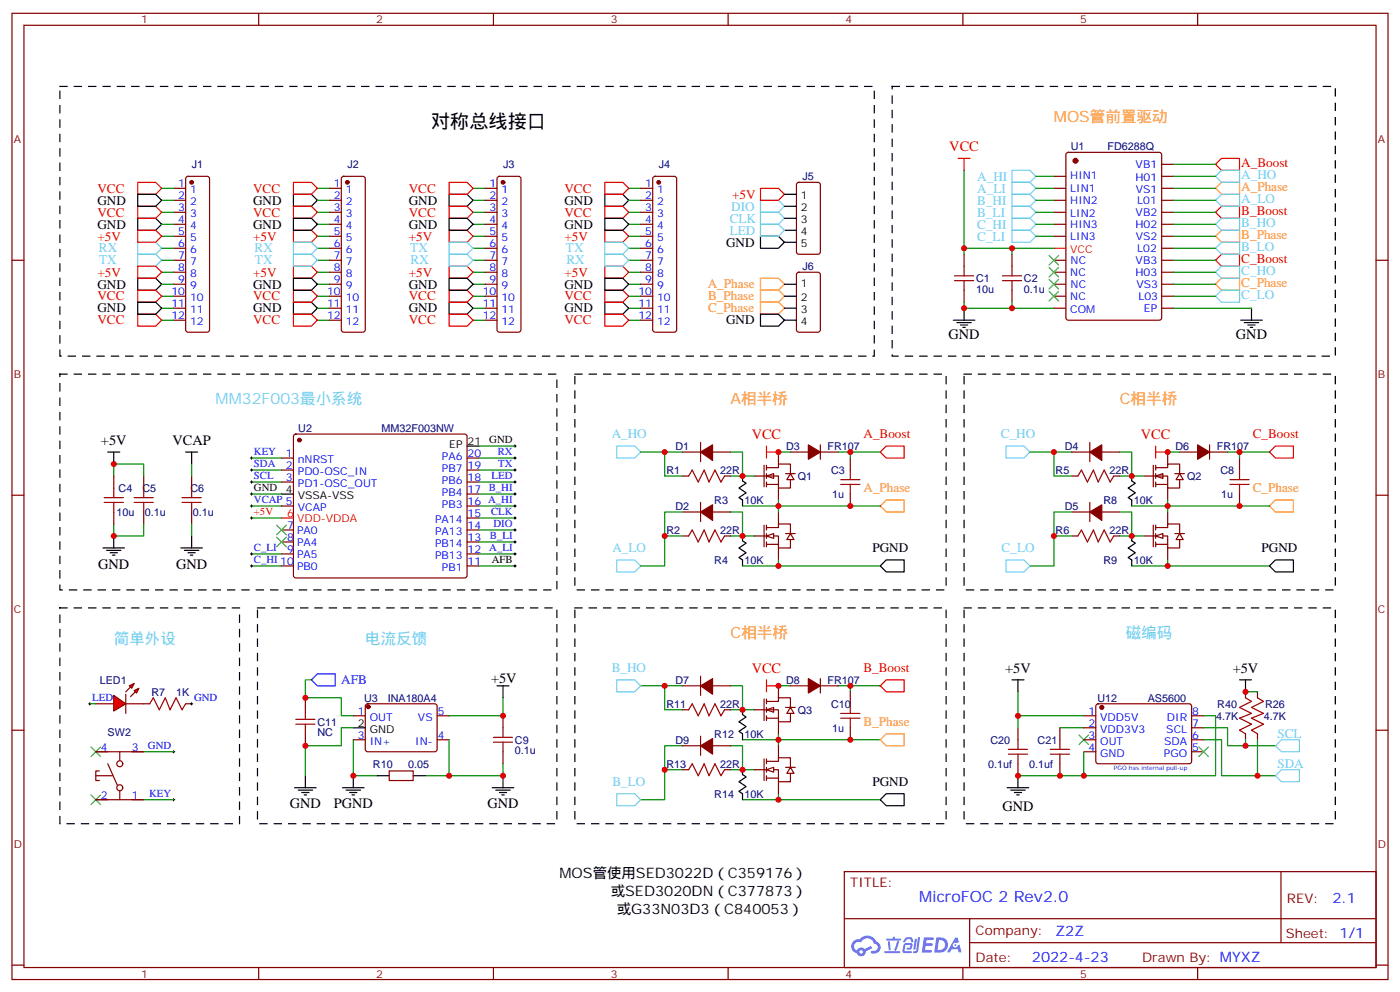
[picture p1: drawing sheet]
<svg xmlns="http://www.w3.org/2000/svg" width="412mm" height="292mm" viewBox="0 0 412 292" stroke-linecap="round" stroke-linejoin="round" font-family="sans-serif">
<g fill="none" stroke="#870000" stroke-width=".35">
<path d="M3.5 3.9h405.4v284.4h-405.4zM7.1 7.4h398.2v277.3h-398.2zM76.2 3.9v3.5M145.3 3.9v3.5M214.5 3.9v3.5M283.6 3.9v3.5M352.8 3.9v3.5M3.5 76.6h3.6M405.3 76.6h3.6M3.5 145.7h3.6M405.3 145.7h3.6M3.5 214.9h3.6"/>
<path d="M405.3 214.9h3.6M248.7 256.5h156.6v28.2h-156.6zM377.3 256.5v20.9M248.7 270.4h156.5M285.6 277.4h119.6M285.6 270.4v14.1M3.5 284h3.6M76.2 284.7v3.6M145.3 284.7v3.6M214.5 284.7v3.6M283.6 284.7v3.6M352.8 284.7v3.6"/>
<path d="M405.3 284h3.6"/>
</g>
<g fill="#5487ff">
<path d="M272.1 275.8h2.6l.3 .2-.1 .6h-2l-.1 1h1.6l.4 .4-.4 .4h-1.7l-.2 1.1 1.8 .1 .3 .3-.2 .4h-2.9z"/>
<path d="M281.4 275.9h.7l.4 1.3-.7 .3a.74 .74 0 0 0-1.1 .3 .74 .74 0 0 0 .5 1.1 .74 .74 0 0 0 .9-.7l.5-.3 .7 2.4h-.9l-.2-1h-1.9l-.5 1h-.9z"/>
<path d="M269.5 276.3h.6l-.4 2.9a.31 .31 0 0 1-.3 .3 .31 .31 0 0 1-.3-.3z"/>
<path d="M270.4 275.8h.6l-.5 4a.89 .89 0 0 1-.7 .7 .89 .89 0 0 1-.9-.3l1-.5z"/>
<path d="M266.8 276l.6-.2 1.2 .1 .5 1.3-.6 .1-.4-.9-1 .1a.95 .95 0 0 1-1 .8l-.1-.2z"/>
<path d="M266.4 277.7l1.8-.2a1.04 1.04 0 0 1 .6 1.1 1.04 1.04 0 0 1-.8 .9h-.7a.29 .29 0 0 1-.3-.4 .29 .29 0 0 1 .3-.2h.7l.2-.8h-1.4l-.4 1.8h1.9a.29 .29 0 0 1 .3 .3 .29 .29 0 0 1-.3 .3h-2l-.4-.3 .2-2.1z"/>
<path d="M260.5 279.9h4.4a.3 .3 0 0 1 .3 .3 .3 .3 0 0 1-.3 .3h-4.3z"/>
<path d="M264.3 277h.6l-.5 1.6a1.02 1.02 0 0 1-.7 1.2l-.2-.3z"/>
<path d="M261.5 277h.6l.3 2.4-.3 .3-.3-.2z"/>
<path d="M261.1 276.2h1.9l.2-.5h.5l-.1 .5h1.5a.29 .29 0 0 1 .3 .3 .29 .29 0 0 1-.3 .3h-3.9z"/>
<path d="M275.8 275.9l-.6 4.4h1.4a2.27 2.27 0 0 0 2.7-2.3 2.27 2.27 0 0 0-2.7-2.1zM276.6 276.6a1.5 1.5 0 0 1 1.8 1.6 1.5 1.5 0 0 1-1.9 1.3h-.3z"/>
<path d="M251.4 277a2.09 2.09 0 0 0 1 3.5 1.37 1.37 0 0 0 1.5 .9 1.37 1.37 0 0 0 1.1-1.4l2-1-.5-.7-1.8 1a1.4 1.4 0 0 0-2.3 .4 1.32 1.32 0 0 1-.6-1.9 1.32 1.32 0 0 1 1.9-.4 2.02 2.02 0 0 1 2-1.3 2.02 2.02 0 0 1 1.8 1.7 1.09 1.09 0 0 1 1.1 1.3 1.09 1.09 0 0 1-1.6 .7 .41 .41 0 0 0-.5 .3 .41 .41 0 0 0 .4 .5 1.89 1.89 0 0 0 2.4-1.2 1.89 1.89 0 0 0-1.2-2.4 2.98 2.98 0 0 0-5-.6l-1 .1zM253.2 280.1a.52 .52 0 0 1 1 0 .52 .52 0 0 1-1 0z"/>
<circle cx="281.4" cy="278.1" r=".28"/>
</g>
<g fill="none" stroke="#870000" stroke-width=".35">
<path d="M82.9 134.8h3.5M82.9 138.3h3.5M86.7 127.9l.4-.2h49.8l.5 .2 .2 .5v41l-.3 .5-.4 .2h-49.8l-.5-.3-.2-.4v-41zM137.6 134.8h3.5M137.6 138.3h3.5M33.5 140.1v3.5M33.5 150.7v3.5M42.3 140.1v3.5M42.3 150.7v3.5M82.9 141.9h3.5M82.9 148.9h3.5M82.9 156h3.5"/>
<path d="M82.9 159.5h3.5M137.6 141.9h3.5M137.6 148.9h3.5M137.6 156h3.5M137.6 159.5h3.5M137.6 152.4h3.5M137.6 145.4h3.5M82.9 163h3.5M82.9 166.5h3.5M137.6 163h3.5M137.6 166.5h3.5M42.3 207.1h1.8"/>
<path d="M54.7 207.1h1.7M104.1 210.6h3.5M104.1 217.7h3.5M107.8 207.3l.5-.2 20 .1 .5 .6-.1 13-.6 .4h-20.1l-.4-.7v-12.7zM128.8 210.6h3.5M128.8 217.7h3.5M148.2 210.6v3.6M28.2 221.2h14.1M28.2 235.3h14.1M28.2 228.3h5M29.3 226.9h-1.1v2.8h1.1M31.7 224.8l2.9 6.3"/>
<path d="M35.3 221.2v2.5M35.3 232.9v2.4M114.7 226.9h7v2.8h-7zM148.2 221.2v3.6"/>
<circle cx="35.3" cy="224.8" r=".88"/>
<circle cx="35.3" cy="231.8" r=".88"/>
</g>
<g fill="#870000" stroke="#870000" stroke-width=".35">
<circle cx="108.5" cy="208" r=".53"/>
<circle cx="88.2" cy="129.5" r=".53"/>
</g>
<g fill="none" stroke="#000" stroke-width=".35">
<path d="M31.7 133h3.6M33.5 133v3.6M54.7 133h3.5M56.4 133v3.6M137.6 131.3h3.5M33.5 157.7v3.6M56.4 157.7v3.6M82.9 145.4h3.5M30.3 161.3h6.4M31.4 162h4.2M32.5 162.7h2.1M33.2 163.4h.7"/>
<path d="M53.3 161.3h6.3M54.3 162h4.3M55.4 162.7h2.1M56.1 163.4h.7M104.1 214.2h3.5M146.4 201.8h3.5M148.2 201.8v3.6M86.8 231.8h6.3M87.8 232.5h4.3M88.9 233.2h2.1M89.6 233.9h.7M90 228.3v3.5"/>
<path d="M100.9 231.8h6.3M102 232.5h4.2M103 233.2h2.1M103.7 233.9h.7M104.1 228.3v3.5M111.1 228.3h3.6M121.7 228.3h3.5M145 231.8h6.3M146 232.5h4.3M147.1 233.2h2.1M147.8 233.9h.7M148.2 228.3v3.5"/>
</g>
<g fill="none" stroke="#008700" stroke-width=".35">
<path d="M74.1 138.3h8.8M141.1 138.3h10.6M141.1 131.3h10.6M141.1 134.8h10.6M33.5 140.1v-3.5h8.8v3.5M33.5 154.2v3.5h8.8v-3.5M74.1 152.4h8.8M74.1 141.9h8.8M74.1 148.9h8.8M74.1 145.4h8.8M141.1 152.4h10.6M141.1 141.9h10.6"/>
<path d="M141.1 148.9h10.6M141.1 145.4h10.6M141.1 156h10.6M141.1 159.5h10.6M74.1 163h8.8M74.1 166.5h8.8M141.1 163h10.6M141.1 166.5h10.6M104.1 217.7v10.6h7M132.3 217.7v10.6h-7.1M148.2 205.4v5.2h-15.9M148.2 224.8v3.5h-15.9"/>
</g>
<path d="M93.5 198.3h5.3v3.5h-5.3l-1.8-1.7z" fill="none" stroke="#00f" stroke-width=".35"/>
<path d="M17.6 110.1h146.4v63.5h-146.4zM17.6 178.9h53v63.5h-53zM75.8 178.9h88.2v63.5h-88.2z" fill="none" stroke="#000" stroke-width=".35" stroke-dasharray="2.1 2.1"/>
<g fill="none" stroke="#a10000" stroke-width=".35">
<path d="M30.7 147.8h5.6M30.7 146.4h5.6M33.5 143.6v2.8M33.5 147.8v2.9M39.5 147.8h5.7M39.5 146.4h5.7M42.3 143.6v2.8M42.3 147.8v2.9M44.1 207.1l1.1-1.7 1.7 3.5 1.8-3.5 1.4 3.5 1.8-3.5 1.7 3.5 1.1-1.8M145.3 218.4h5.7M145.3 217h5.7M148.2 214.2v2.8"/>
<path d="M148.2 218.4v2.8"/>
</g>
<path d="M82.9 152.4h3.5" fill="none" stroke="#f00" stroke-width=".35"/>
<path d="M151.3 131.3h.7M151.7 130.9v.7M73.7 145.4h.7M73.7 148.9h.7M73.7 152.4h.7M74.1 145v.7M74.1 148.6v.7M74.1 152.1v.7M50.8 221.2h.7M51.2 220.9v.7" fill="none" stroke="#000" stroke-width=".29"/>
<path d="M26.8 219.8l2.8 2.8M29.6 219.8l-2.8 2.8M26.8 233.9l2.8 2.8M29.6 233.9l-2.8 2.8" fill="none" stroke="#3c3" stroke-width=".35"/>
<g fill="#f00" stroke="#870000" stroke-width=".35">
<path d="M33.5 204.6l3.5 2.5-3.5 2.1z"/>
<path d="M37 204.3v5.6z"/>
</g>
<g fill="#870000" stroke="#870000" stroke-width=".35">
<path d="M37 203.6l1.5-1.4z"/>
<path d="M38.5 205l1.4-1.4z"/>
</g>
<g fill="#f00" stroke="#870000" stroke-width=".35">
<path d="M38.1 201.8l1.4-.7-.7 1.4z"/>
<path d="M39.5 203.2l1.4-.7-.7 1.4z"/>
</g>
<g fill="none" stroke="#870000" stroke-width=".35">
<path d="M310.4 55.4h3.6M310.4 58.9h3.6M310.4 51.9h3.6M314.2 45l.5-.2h26.8l.6 .5 .1 48.2-.5 .7h-27l-.7-.4v-48.3zM342.2 55.4h3.5M342.2 58.9h3.5M342.2 51.9h3.5M342.2 48.4h3.5M284 74.8v3.6M298.1 74.8v3.6M310.4 62.5h3.6M310.4 69.5h3.6"/>
<path d="M310.4 76.6h3.6M310.4 66h3.6M342.2 62.5h3.5M342.2 69.5h3.5M342.2 76.6h3.5M342.2 73.1h3.5M342.2 66h3.5M284 85.4v3.5M298.1 85.4v3.5M310.4 80.1h3.6M310.4 90.7h3.6M310.4 83.6h3.6"/>
<path d="M310.4 87.2h3.6M342.2 80.1h3.5M342.2 90.7h3.5M342.2 83.6h3.5M342.2 87.2h3.5M56.4 140.1v3.5M56.4 150.7v3.5M206.4 199v5.6M241.7 199.7v4.2M28.2 207.1h5.3M37 207.1h5.3M201.1 201.8h5.3"/>
<path d="M201.1 219.5h5.3M201.1 208.9h1.7M206.4 216.6v5.7M209.9 201.8h5.3M209.9 219.5h5.3M213.4 208.9h1.8M232.8 201.8h5.3M241.7 201.8h5.2M250.5 203.6v3.5M250.5 214.2v3.5M201.1 226.5h1.7M213.4 226.5h1.8"/>
</g>
<g fill="none" stroke="#000" stroke-width=".29">
<path d="M73.7 138.3h.7M74.1 138v.7M151.3 134.8h.7M151.3 138.3h.7M151.7 134.4v.7M151.7 138v.7M73.7 141.9h.7M74.1 141.5v.7M151.3 141.9h.7M151.3 148.9h.7M151.3 145.4h.7M151.3 159.5h.7"/>
<path d="M151.3 152.4h.7M151.3 156h.7M151.7 141.5v.7M151.7 145v.7M151.7 148.6v.7M151.7 152.1v.7M151.7 155.6v.7M151.7 159.1v.7M73.7 166.5h.7M73.7 163h.7M74.1 162.7v.7M74.1 166.2v.7"/>
<path d="M151.3 166.5h.7M151.3 163h.7M151.7 162.7v.7M151.7 166.2v.7M26.1 207.1h.7M26.5 206.8v.7M50.8 235.3h.7M51.2 235v.7"/>
</g>
<g fill="none" stroke="#a10000" stroke-width=".35">
<path d="M284 78.4v2.8M298.1 78.4v2.8M281.2 82.6h5.6M281.2 81.2h5.6M284 82.6v2.8M295.3 82.6h5.6M295.3 81.2h5.6M298.1 82.6v2.8M53.6 147.8h5.7M53.6 146.4h5.7M56.4 143.6v2.8M56.4 147.8v2.9"/>
<path d="M202.8 208.9l1.1-1.8 1.8 3.5 1.7-3.5 1.4 3.5 1.8-3.5 1.8 3.5 1-1.7M247.6 209.9h5.7M247.6 211.3h5.7M250.5 207.1v2.8M250.5 211.3v2.9M202.8 226.5l1.1-1.7 1.8 3.5 1.7-3.5 1.4 3.5 1.8-3.5 1.8 3.5 1-1.8"/>
</g>
<g fill="none" stroke="#008700" stroke-width=".35">
<path d="M284 50.1v23h26.4M305.2 58.9h5.2M305.2 55.4h5.2M305.2 51.9h5.2M345.7 58.9h12.4M345.7 55.4h12.4M345.7 51.9h12.4M345.7 48.4h12.4M284 73.1v1.7M298.1 73.1v1.7M305.2 69.5h5.2M305.2 66h5.2"/>
<path d="M305.2 62.5h5.2M345.7 69.5h12.4M345.7 66h12.4M345.7 62.5h12.4M345.7 73.1h12.4M345.7 76.6h12.4M284 88.9v1.8h26.4M298.1 88.9v1.8M345.7 90.7h23M345.7 87.2h12.4M345.7 80.1h12.4M345.7 83.6h12.4"/>
<path d="M56.4 136.6v3.5M56.4 154.2v3.5M188.7 201.8h7.1v7.1h5.3M201.1 219.5h-5.3v7h5.3M215.2 201.8h3.5v7.1M215.2 219.5h3.5v7M215.2 208.9h7M218.7 217.7h40.6M229.3 201.8h3.5M229.3 215.9v3.6M246.9 201.8h3.6v1.8M250.5 201.8h8.8"/>
<path d="M195.8 226.5v8.8h-7.1M215.2 226.5h7M229.3 233.6v1.7h-10.6M229.3 235.3h30"/>
</g>
<g fill="#870000" stroke="#870000" stroke-width=".35">
<path d="M238.1 199.7l3.6 2.1-3.6 2.1z"/>
<path d="M206.4 219.5l3.5-2.2v4.6z"/>
<path d="M206.4 201.8l3.5-2.1v4.6z"/>
<circle cx="316.8" cy="47.3" r=".71"/>
</g>
<path d="M282.2 46.6h3.6M284 46.6v3.5M358.1 48.4l1.7-1.8h5.3v3.5h-5.3zM310.4 73.1h3.6M358.1 62.5l1.7-1.8h5.3v3.5h-5.3zM358.1 76.6l1.7-1.8h5.3v3.6h-5.3zM225.8 201.8h3.5M225.8 200.1v3.5M259.3 201.8l1.8-1.7h5.2v3.5h-5.2z" fill="none" stroke="#f00" stroke-width=".35"/>
<g fill="none" stroke="#6cf" stroke-width=".35">
<path d="M298.1 50.1h5.3l1.8 1.8-1.8 1.8h-5.3zM298.1 53.7h5.3l1.8 1.7-1.8 1.8h-5.3zM298.1 57.2h5.3l1.8 1.7-1.8 1.8h-5.3zM358.1 51.9l1.7-1.8h5.3v3.6h-5.3zM358.1 58.9l1.7-1.7h5.3v3.5h-5.3zM298.1 60.7h5.3l1.8 1.8-1.8 1.7h-5.3zM298.1 64.2h5.3l1.8 1.8-1.8 1.8h-5.3zM298.1 67.8h5.3l1.8 1.7-1.8 1.8h-5.3zM358.1 66l1.7-1.8h5.3v3.6h-5.3zM358.1 73.1l1.7-1.8h5.3v3.5h-5.3zM358.1 80.1l1.7-1.7h5.3v3.5h-5.3zM358.1 87.2l1.7-1.8h5.3v3.5h-5.3z"/>
<path d="M181.7 200.1h5.3l1.7 1.7-1.7 1.8h-5.3zM181.7 233.6h5.3l1.7 1.7-1.7 1.8h-5.3z"/>
</g>
<path d="M309 75.2l2.9 2.8M309 78.7l2.9 2.8M311.9 75.2l-2.9 2.8M311.9 78.7l-2.9 2.8M309 82.2l2.9 2.9M309 85.8l2.9 2.8M311.9 82.2l-2.9 2.9M311.9 85.8l-2.9 2.8" fill="none" stroke="#3c3" stroke-width=".35"/>
<path d="M280.8 94.2h6.4M281.9 94.9h4.2M282.9 95.6h2.1M283.6 96.3h.7M284 90.7v3.5M365.5 94.2h6.3M366.5 94.9h4.3M367.6 95.6h2.1M368.3 96.3h.7M368.7 90.7v3.5M218.7 208.9v1.4l1.1 .7-2.1 1.4 2.1 1.4-2.1 1.4 1 .7v1.8M218.7 226.5v1.4l1.1 .7-2.1 1.4 2.1 1.5-2.1 1.4 1 .7v1.7" fill="none" stroke="#000" stroke-width=".35"/>
<path d="M358.1 55.4l1.7-1.7h5.3v3.5h-5.3zM358.1 69.5l1.7-1.7h5.3v3.5h-5.3zM358.1 83.6l1.7-1.7h5.3v3.5h-5.3zM259.3 217.7l1.8-1.8h5.2v3.6h-5.2z" fill="none" stroke="#f90" stroke-width=".35"/>
<path d="M169.3 178.9h109.4v63.5h-109.4z" fill="none" stroke="#000" stroke-width=".35" stroke-dasharray="2.1 2.1"/>
<g fill="#fff" stroke="#870000" stroke-width=".35">
<path d="M225.8 208.9l2.1-.7v1.4z"/>
<path d="M232.8 208.2l1.1 1.7h-2.1z"/>
</g>
<g fill="none" stroke="#870000" stroke-width=".35">
<path d="M222.2 208.9h7.1v3.5h3.5v-2.5M225.1 205.7v6.4M225.8 206.4h3.5v-1h3.5v2.8M225.8 211.3h3.5M225.8 205.7v1.4M225.8 208.2v1.4M225.8 210.6v1.5M229.3 201.8v3.6M229.3 212.4v3.5M229.3 219.5v3.5M231.4 208.2h2.8M222.2 226.5h7.1v3.5h3.5v-2.4"/>
<path d="M225.1 223.3v6.4M225.8 224h3.5v-1h3.5v2.8M225.8 223.3v1.5M225.8 225.8v1.4M225.8 228.3v1.4M225.8 229h3.5M229.3 230v3.6M231.4 225.8h2.8"/>
</g>
<g fill="#fff" stroke="#870000" stroke-width=".35">
<path d="M232.8 225.8l1.1 1.8h-2.1z"/>
<path d="M225.8 226.5l2.1-.7v1.4z"/>
</g>
<path d="M17.6 25.4h239.9v79.4h-239.9zM262.8 25.4h130.5v79.4h-130.5z" fill="none" stroke="#000" stroke-width=".35" stroke-dasharray="2.1 2.1"/>
<g fill="none" stroke="#870000" stroke-width=".35">
<path d="M51.2 55.4h3.5M51.2 58.9h3.5M54.9 52.1l.5-.2h5.6l.5 .2 .2 .5v44.4l-.2 .5-.5 .3h-5.6l-.5-.3-.2-.5v-44.4zM51.2 62.5h3.5M51.2 73.1h3.5M51.2 69.5h3.5M51.2 66h3.5M51.2 76.6h3.5M51.2 83.6h3.5M51.2 80.1h3.5M51.2 94.2h3.5M51.2 90.7h3.5"/>
<path d="M51.2 87.2h3.5"/>
</g>
<circle cx="56.4" cy="53.7" r=".53" fill="#870000" stroke="#870000" stroke-width=".35"/>
<path d="M40.6 53.7h5.3l1.7 1.7-1.7 1.8h-5.3zM40.6 92.5h5.3l1.7 1.7-1.7 1.8h-5.3z" fill="none" stroke="#f00" stroke-width=".35"/>
<path d="M40.6 71.3h5.3l1.7 1.8-1.7 1.7h-5.3zM40.6 74.8h5.3l1.7 1.8-1.7 1.8h-5.3z" fill="none" stroke="#6cf" stroke-width=".35"/>
<path d="M40.6 64.2h5.3l1.7 1.8-1.7 1.8h-5.3zM40.6 81.9h5.3l1.7 1.7-1.7 1.8h-5.3zM259.3 166.5l1.8-1.7h5.2v3.5h-5.2zM259.3 235.3l1.8-1.7h5.2v3.5h-5.2z" fill="none" stroke="#000" stroke-width=".35"/>
<g fill="none" stroke="#008700" stroke-width=".35">
<path d="M47.6 55.4h3.6M47.6 58.9h3.6M47.6 62.5h3.6M47.6 73.1h3.6M47.6 69.5h3.6M47.6 66h3.6M47.6 76.6h3.6M47.6 83.6h3.6M47.6 80.1h3.6M47.6 94.2h3.6M47.6 90.7h3.6M47.6 87.2h3.6"/>
<path d="M195.8 133h5.3M195.8 201.8h5.3"/>
</g>
<path d="M224 81.9h5.3l1.8 1.7-1.8 1.8h-5.3zM224 85.4h5.3l1.8 1.8-1.8 1.7h-5.3zM224 88.9h5.3l1.8 1.8-1.8 1.8h-5.3z" fill="none" stroke="#f90" stroke-width=".35"/>
<g fill="#fff" stroke="#870000" stroke-width=".35">
<path d="M225.8 140.1l2.1-.7v1.4z"/>
<path d="M232.8 139.4l1.1 1.7h-2.1z"/>
</g>
<g fill="none" stroke="#870000" stroke-width=".35">
<path d="M225.1 136.9v6.4M225.8 137.6h3.5v-1h3.5v2.8M225.8 136.9v1.4M225.8 139.4v1.4M229.3 133v3.6M231.4 139.4h2.8M222.2 140.1h7.1v3.5h3.5v-2.5M222.2 157.7h7.1v3.6h3.5v-2.5M225.1 154.6v6.3M225.8 155.3h3.5v-1.1h3.5v2.8M225.8 142.6h3.5M225.8 141.9v1.4"/>
<path d="M225.8 154.6v1.4M225.8 157v1.4M225.8 159.5v1.4M229.3 143.6v3.5M229.3 150.7v3.5M231.4 157h2.8M225.8 160.2h3.5M229.3 161.3v3.5"/>
</g>
<g fill="#fff" stroke="#870000" stroke-width=".35">
<path d="M232.8 157l1.1 1.8h-2.1z"/>
<path d="M225.8 157.7l2.1-.7v1.4z"/>
</g>
<path d="M250.5 138.3v2.8M202.8 140.1l1.1-1.8 1.8 3.6 1.7-3.6 1.4 3.6 1.8-3.6 1.8 3.6 1-1.8M202.8 157.7l1.1-1.7 1.8 3.5 1.7-3.5 1.4 3.5 1.8-3.5 1.8 3.5 1-1.8M247.6 141.1h5.7M247.6 142.6h5.7M250.5 142.6v2.8" fill="none" stroke="#a10000" stroke-width=".35"/>
<g fill="none" stroke="#870000" stroke-width=".35">
<path d="M201.1 133h5.3M206.4 130.2v5.7M209.9 133h5.3M232.8 133h5.3M241.7 133h5.2M241.7 130.9v4.2M250.5 134.8v3.5M201.1 140.1h1.7M201.1 157.7h1.7M201.1 150.7h5.3M206.4 147.8v5.7M209.9 150.7h5.3"/>
<path d="M213.4 140.1h1.8M213.4 157.7h1.8M250.5 145.4v3.5"/>
</g>
<g fill="none" stroke="#008700" stroke-width=".35">
<path d="M188.7 133h7.1v7.1h5.3M215.2 133h3.5v7.1M229.3 133h3.5M246.9 133h3.6v1.8M250.5 133h8.8M310.4 133h5.3M195.8 157.7v8.8h-7.1M201.1 150.7h-5.3v7h5.3M215.2 150.7h3.5v7M215.2 140.1h7M215.2 157.7h7M218.7 148.9h40.6"/>
<path d="M229.3 147.1v3.6M229.3 164.8v1.7h-10.6M229.3 166.5h30"/>
</g>
<path d="M218.7 140.1v1.4l1.1 .7-2.1 1.4 2.1 1.4-2.1 1.4 1 .7v1.8M218.7 157.7v1.4l1.1 .7-2.1 1.5 2.1 1.4-2.1 1.4 1 .7v1.7M373.9 166.5l1.8-1.7h5.3v3.5h-5.3z" fill="none" stroke="#000" stroke-width=".35"/>
<g fill="#870000" stroke="#870000" stroke-width=".35">
<path d="M206.4 133l3.5-2.1v4.6z"/>
<path d="M206.4 150.7l3.5-2.1v4.5z"/>
<path d="M238.1 130.9l3.6 2.1-3.6 2.1z"/>
</g>
<path d="M225.8 133h3.5M225.8 131.3v3.5M259.3 133l1.8-1.7h5.2v3.5h-5.2z" fill="none" stroke="#f00" stroke-width=".35"/>
<path d="M259.3 148.9l1.8-1.8h5.2v3.6h-5.2z" fill="none" stroke="#f90" stroke-width=".35"/>
<path d="M181.7 131.3h5.3l1.7 1.7-1.7 1.8h-5.3zM181.7 164.8h5.3l1.7 1.7-1.7 1.8h-5.3z" fill="none" stroke="#6cf" stroke-width=".35"/>
<path d="M169.3 110.1h109.4v63.5h-109.4z" fill="none" stroke="#000" stroke-width=".35" stroke-dasharray="2.1 2.1"/>
<g fill="#fff" stroke="#870000" stroke-width=".35">
<path d="M340.4 140.1l2.1-.7v1.4z"/>
<path d="M347.5 139.4l1 1.7h-2.1z"/>
</g>
<g fill="none" stroke="#870000" stroke-width=".35">
<path d="M339.7 136.9v6.4M340.4 137.6h3.6v-1h3.5v2.8M340.4 136.9v1.4M340.4 139.4v1.4M344 133v3.6M346.1 139.4h2.8M336.9 140.1h7.1v3.5h3.5v-2.5M336.9 157.7h7.1v3.6h3.5v-2.5M339.7 154.6v6.3M340.4 155.3h3.6v-1.1h3.5v2.8M340.4 142.6h3.6M340.4 141.9v1.4"/>
<path d="M340.4 154.6v1.4M340.4 157v1.4M340.4 159.5v1.4M344 143.6v3.5M344 150.7v3.5M346.1 157h2.8M340.4 160.2h3.6M344 161.3v3.5"/>
</g>
<g fill="#fff" stroke="#870000" stroke-width=".35">
<path d="M347.5 157l1 1.8h-2.1z"/>
<path d="M340.4 157.7l2.1-.7v1.4z"/>
</g>
<g fill="none" stroke="#a10000" stroke-width=".35">
<path d="M365.1 138.3v2.8M317.5 140.1l1.1-1.8 1.7 3.6 1.8-3.6 1.4 3.6 1.8-3.6 1.7 3.6 1.1-1.8M317.5 157.7l1.1-1.7 1.7 3.5 1.8-3.5 1.4 3.5 1.8-3.5 1.7 3.5 1.1-1.8M362.3 141.1h5.6M362.3 142.6h5.6M365.1 142.6v2.8M87.1 213.1h5.7M87.1 211.7h5.7M90 208.9v2.8M90 213.1v2.8M299.9 217.7v2.8M312.2 217.7v2.8"/>
<path d="M366.9 205.4l1.8 1-3.6 1.8 3.6 1.7-3.6 1.4 3.6 1.8-3.6 1.8 1.8 1M370.4 205.4l1.8 1-3.5 1.8 3.5 1.7-3.5 1.4 3.5 1.8-3.5 1.8 1.7 1M297 221.9h5.7M297 220.5h5.7M299.9 221.9v2.9M309.4 221.9h5.6M309.4 220.5h5.6M312.2 221.9v2.9"/>
</g>
<g fill="none" stroke="#870000" stroke-width=".35">
<path d="M97 55.4h3.5M97 58.9h3.5M100.8 52.1l.4-.2h5.7l.5 .2 .2 .5v44.4l-.2 .5-.5 .3h-5.7l-.5-.3-.2-.5v-44.4zM142.9 55.4h3.5M142.9 58.9h3.5M146.6 52.1l.5-.2h5.7l.5 .2 .2 .5v44.4l-.3 .5-.4 .3h-5.7l-.5-.3-.2-.5v-44.4zM188.7 55.4h3.6M188.7 58.9h3.6M192.5 52.1l.5-.2h5.6l.5 .2 .2 .5v44.4l-.2 .5-.5 .3h-5.6l-.5-.3-.2-.5v-44.4zM234.8 53.9l.5-.2h5.6l.7 .4 .1 20-.5 .7h-5.9l-.6-.4-.1-20zM97 62.5h3.5M97 73.1h3.5"/>
<path d="M97 69.5h3.5M97 66h3.5M97 76.6h3.5M142.9 62.5h3.5M142.9 73.1h3.5M142.9 69.5h3.5M142.9 66h3.5M142.9 76.6h3.5M188.7 62.5h3.6M188.7 73.1h3.6M188.7 69.5h3.6M188.7 66h3.6"/>
<path d="M188.7 76.6h3.6M97 83.6h3.5M97 80.1h3.5M97 94.2h3.5M97 90.7h3.5M97 87.2h3.5M142.9 83.6h3.5M142.9 80.1h3.5M142.9 94.2h3.5M142.9 90.7h3.5M142.9 87.2h3.5M188.7 83.6h3.6"/>
<path d="M188.7 80.1h3.6M188.7 94.2h3.6M188.7 90.7h3.6M188.7 87.2h3.6M234.8 80.3l.5-.2h5.6l.7 .4 .1 16.5-.5 .7-5.9 .1-.6-.5-.1-16.5zM315.7 133h5.3M321 130.2v5.7M324.6 133h5.2M347.5 133h5.3M356.3 133h5.3M356.3 130.9v4.2M365.1 134.8v3.5"/>
<path d="M315.7 140.1h1.8M315.7 157.7h1.8M315.7 150.7h5.3M321 147.8v5.7M324.6 150.7h5.2M328.1 140.1h1.7M328.1 157.7h1.7M365.1 145.4v3.5M90 205.4v3.5M90 215.9v3.6M299.9 214.2v3.5M312.2 214.2v3.5"/>
<path d="M319.3 210.6h3.5M319.3 214.2h3.5M319.3 217.7h3.5M323 207.3l.5-.2 27.1 .1 .4 .6-.1 16.5-.6 .5-27.1-.1-.4-.7v-16.2zM351 210.6h3.5M351 214.2h3.5M351 217.7h3.5M366.9 203.6v1.8M366.9 215.9v1.8M370.4 203.6v1.8M370.4 215.9v1.8M299.9 224.8v3.5"/>
<path d="M312.2 224.8v3.5M319.3 221.2h3.5M351 221.2h3.5"/>
</g>
<g fill="none" stroke="#008700" stroke-width=".35">
<path d="M93.5 58.9h3.5M93.5 55.4h3.5M139.3 58.9h3.6M139.3 55.4h3.6M185.2 58.9h3.5M185.2 55.4h3.5M93.5 76.6h3.5M93.5 66h3.5M93.5 69.5h3.5M93.5 73.1h3.5M93.5 62.5h3.5M139.3 76.6h3.6"/>
<path d="M139.3 66h3.6M139.3 69.5h3.6M139.3 73.1h3.6M139.3 62.5h3.6M185.2 76.6h3.5M185.2 66h3.5M185.2 69.5h3.5M185.2 73.1h3.5M185.2 62.5h3.5M93.5 87.2h3.5M93.5 90.7h3.5M93.5 94.2h3.5"/>
<path d="M93.5 80.1h3.5M93.5 83.6h3.5M139.3 87.2h3.6M139.3 90.7h3.6M139.3 94.2h3.6M139.3 80.1h3.6M139.3 83.6h3.6M185.2 87.2h3.5M185.2 90.7h3.5M185.2 94.2h3.5M185.2 80.1h3.5M185.2 83.6h3.5"/>
<path d="M74.1 134.8h8.8M303.4 133h7v7.1h5.3M329.8 133h3.6v7.1M344 133h3.5M361.6 133h3.5v1.8M365.1 133h8.8M310.4 157.7v8.8h-7M315.7 150.7h-5.3v7h5.3M329.8 150.7h3.6v7M329.8 140.1h7.1M329.8 157.7h7.1M333.4 148.9h40.5"/>
<path d="M344 147.1v3.6M344 164.8v1.7h-10.6M344 166.5h29.9M26.5 207.1h1.7M91.7 200.1h-1.7v5.3h10.5v5.2h3.6M104.1 214.2h-3.6v5.3h-10.5v8.8M299.9 203.6v10.6M299.9 210.6h19.4M312.2 214.2h7.1M354.5 210.6h3.6v17.7h-58.2M354.5 217.7h5.3v10.6h15.9M354.5 214.2h7.1v5.3h14.1"/>
<path d="M366.9 203.6h3.5M366.9 217.7v1.8M370.4 217.7v10.6M42.3 235.3h8.9M42.3 221.2h8.9M319.3 221.2v7.1"/>
</g>
<g fill="none" stroke="#000" stroke-width=".35">
<path d="M40.6 57.2h5.3l1.7 1.7-1.7 1.8h-5.3zM86.4 57.2h5.3l1.8 1.7-1.8 1.8h-5.3zM132.3 57.2h5.3l1.7 1.7-1.7 1.8h-5.3zM178.2 57.2h5.2l1.8 1.7-1.8 1.8h-5.2zM231.1 57.2h3.5M86.4 64.2h5.3l1.8 1.8-1.8 1.8h-5.3zM132.3 64.2h5.3l1.7 1.8-1.7 1.8h-5.3zM178.2 64.2h5.2l1.8 1.8-1.8 1.8h-5.2zM224 69.5h5.3l1.8 1.8-1.8 1.8h-5.3zM231.1 60.7h3.5M231.1 64.2h3.5M231.1 67.8h3.5"/>
<path d="M231.1 71.3h3.5M40.6 88.9h5.3l1.7 1.8-1.7 1.8h-5.3zM86.4 88.9h5.3l1.8 1.8-1.8 1.8h-5.3zM86.4 81.9h5.3l1.8 1.7-1.8 1.8h-5.3zM132.3 88.9h5.3l1.7 1.8-1.7 1.8h-5.3zM132.3 81.9h5.3l1.7 1.7-1.7 1.8h-5.3zM178.2 88.9h5.2l1.8 1.8-1.8 1.8h-5.2zM178.2 81.9h5.2l1.8 1.7-1.8 1.8h-5.2zM224 92.5h5.3l1.8 1.7-1.8 1.8h-5.3zM231.1 83.6h3.5M231.1 87.2h3.5M231.1 90.7h3.5"/>
<path d="M231.1 94.2h3.5M333.4 140.1v1.4l1 .7-2.1 1.4 2.1 1.4-2.1 1.4 1.1 .7v1.8M333.4 157.7v1.4l1 .7-2.1 1.5 2.1 1.4-2.1 1.4 1.1 .7v1.7M298.1 200.1h3.5M299.9 200.1v3.5M365.1 200.1h3.6M366.9 200.1v3.5M296.7 231.8h6.3M297.7 232.5h4.3M298.8 233.2h2.1M299.5 233.9h.7M299.9 228.3v3.5"/>
</g>
<g fill="#870000" stroke="#870000" stroke-width=".35">
<path d="M321 133l3.6-2.1v4.6z"/>
<path d="M321 150.7l3.6-2.1v4.5z"/>
<path d="M352.8 130.9l3.5 2.1-3.5 2.1z"/>
<circle cx="324.6" cy="208.2" r=".53"/>
<circle cx="102.3" cy="53.7" r=".53"/>
<circle cx="148.2" cy="53.7" r=".53"/>
<circle cx="194" cy="53.7" r=".53"/>
</g>
<g fill="none" stroke="#f00" stroke-width=".35">
<path d="M86.4 53.7h5.3l1.8 1.7-1.8 1.8h-5.3zM132.3 53.7h5.3l1.7 1.7-1.7 1.8h-5.3zM178.2 53.7h5.2l1.8 1.7-1.8 1.8h-5.2zM224 55.4h5.3l1.8 1.8-1.8 1.7h-5.3zM40.6 60.7h5.3l1.7 1.8-1.7 1.7h-5.3zM40.6 67.8h5.3l1.7 1.7-1.7 1.8h-5.3zM40.6 78.4h5.3l1.7 1.7-1.7 1.8h-5.3zM86.4 78.4h5.3l1.8 1.7-1.8 1.8h-5.3zM86.4 67.8h5.3l1.8 1.7-1.8 1.8h-5.3zM86.4 60.7h5.3l1.8 1.8-1.8 1.7h-5.3zM132.3 78.4h5.3l1.7 1.7-1.7 1.8h-5.3zM132.3 67.8h5.3l1.7 1.7-1.7 1.8h-5.3z"/>
<path d="M132.3 60.7h5.3l1.7 1.8-1.7 1.7h-5.3zM178.2 78.4h5.2l1.8 1.7-1.8 1.8h-5.2zM178.2 67.8h5.2l1.8 1.7-1.8 1.8h-5.2zM178.2 60.7h5.2l1.8 1.8-1.8 1.7h-5.2zM40.6 85.4h5.3l1.7 1.8-1.7 1.7h-5.3zM86.4 85.4h5.3l1.8 1.8-1.8 1.7h-5.3zM86.4 92.5h5.3l1.8 1.7-1.8 1.8h-5.3zM132.3 85.4h5.3l1.7 1.8-1.7 1.7h-5.3zM132.3 92.5h5.3l1.7 1.7-1.7 1.8h-5.3zM178.2 85.4h5.2l1.8 1.8-1.8 1.7h-5.2zM178.2 92.5h5.2l1.8 1.7-1.8 1.8h-5.2zM340.4 133h3.6"/>
<path d="M340.4 131.3v3.5M373.9 133l1.8-1.7h5.3v3.5h-5.3z"/>
</g>
<path d="M373.9 148.9l1.8-1.8h5.3v3.6h-5.3z" fill="none" stroke="#f90" stroke-width=".35"/>
<g fill="none" stroke="#6cf" stroke-width=".35">
<path d="M224 58.9h5.3l1.8 1.8-1.8 1.8h-5.3zM86.4 74.8h5.3l1.8 1.8-1.8 1.8h-5.3zM86.4 71.3h5.3l1.8 1.8-1.8 1.7h-5.3zM132.3 74.8h5.3l1.7 1.8-1.7 1.8h-5.3zM132.3 71.3h5.3l1.7 1.8-1.7 1.7h-5.3zM178.2 74.8h5.2l1.8 1.8-1.8 1.8h-5.2zM178.2 71.3h5.2l1.8 1.8-1.8 1.7h-5.2zM224 62.5h5.3l1.8 1.7-1.8 1.8h-5.3zM224 66h5.3l1.8 1.8-1.8 1.7h-5.3zM296.3 131.3h5.3l1.8 1.7-1.8 1.8h-5.3zM296.3 164.8h5.3l1.8 1.7-1.8 1.8h-5.3zM375.7 219.5l1.8-1.8h5.3v3.5h-5.3z"/>
<path d="M377.5 226.5h5.3v3.5h-5.3l-1.8-1.7z"/>
</g>
<path d="M284 110.1h109.3v63.5h-109.3zM284 178.9h109.3v63.5h-109.3z" fill="none" stroke="#000" stroke-width=".35" stroke-dasharray="2.1 2.1"/>
<path d="M81.5 154.6l2.8 2.8M81.5 158.1l2.8 2.8M84.3 154.6l-2.8 2.8M84.3 158.1l-2.8 2.8M317.9 216.3l2.8 2.8M320.7 216.3l-2.8 2.8M353.1 219.8l2.9 2.8M356 219.8l-2.9 2.8" fill="none" stroke="#3c3" stroke-width=".35"/>
<path d="M73.7 134.8h.7M74.1 134.4v.7M56.1 207.1h.7M56.4 206.8v.7" fill="none" stroke="#000" stroke-width=".29"/>
<g fill="#c00">
<circle cx="104.1" cy="228.3" r=".88"/>
<circle cx="148.2" cy="228.3" r=".88"/>
<circle cx="148.2" cy="210.6" r=".88"/>
<circle cx="33.5" cy="136.6" r=".88"/>
<circle cx="33.5" cy="157.7" r=".88"/>
<circle cx="284" cy="90.7" r=".88"/>
<circle cx="250.5" cy="217.7" r=".88"/>
<circle cx="229.3" cy="201.8" r=".88"/>
<circle cx="218.7" cy="226.5" r=".88"/>
<circle cx="218.7" cy="208.9" r=".88"/>
<circle cx="218.7" cy="140.1" r=".88"/>
<circle cx="218.7" cy="157.7" r=".88"/>
<circle cx="229.3" cy="133" r=".88"/>
<circle cx="250.5" cy="148.9" r=".88"/>
<circle cx="333.4" cy="140.1" r=".88"/>
<circle cx="333.4" cy="157.7" r=".88"/>
<circle cx="344" cy="133" r=".88"/>
<circle cx="365.1" cy="148.9" r=".88"/>
<circle cx="299.9" cy="228.3" r=".88"/>
<circle cx="312.2" cy="228.3" r=".88"/>
<circle cx="366.9" cy="203.6" r=".88"/>
<circle cx="132.3" cy="228.3" r=".88"/>
<circle cx="298.1" cy="90.7" r=".88"/>
<circle cx="229.3" cy="235.3" r=".88"/>
<circle cx="229.3" cy="166.5" r=".88"/>
<circle cx="344" cy="166.5" r=".88"/>
<circle cx="319.3" cy="228.3" r=".88"/>
<circle cx="370.4" cy="228.3" r=".88"/>
<circle cx="366.9" cy="219.5" r=".88"/>
<circle cx="299.9" cy="210.6" r=".88"/>
<circle cx="310.4" cy="133" r=".88"/>
<circle cx="365.1" cy="133" r=".88"/>
<circle cx="344" cy="148.9" r=".88"/>
<circle cx="195.8" cy="133" r=".88"/>
<circle cx="250.5" cy="133" r=".88"/>
<circle cx="229.3" cy="148.9" r=".88"/>
<circle cx="229.3" cy="217.7" r=".88"/>
<circle cx="250.5" cy="201.8" r=".88"/>
<circle cx="195.8" cy="201.8" r=".88"/>
<circle cx="284" cy="73.1" r=".88"/>
<circle cx="298.1" cy="73.1" r=".88"/>
<circle cx="310.4" cy="157.7" r=".88"/>
<circle cx="195.8" cy="157.7" r=".88"/>
<circle cx="195.8" cy="226.5" r=".88"/>
<circle cx="90" cy="219.5" r=".88"/>
<circle cx="90" cy="205.4" r=".88"/>
</g>
<text font-size="5.6" x="127" y="37.8">对称总线接口</text>
<g font-size="4.6" fill="#f90">
<text x="310.4" y="36">MOS管前置驱动</text>
<text x="215.2" y="118.9">A相半桥</text>
<text x="329.8" y="118.9">C相半桥</text>
<text x="215.2" y="187.7">C相半桥</text>
</g>
<g font-size="4.6" fill="#6cf">
<text x="63.5" y="118.9">MM32F003最小系统</text>
<text x="33.5" y="189.5">简单外设</text>
<text x="107.6" y="189.5">电流反馈</text>
<text x="331.6" y="187.7">磁编码</text>
</g>
<text font-size="4.6" fill="#00f" x="270.8" y="265.5">MicroFOC 2 Rev2.0</text>
<g font-size="4.2" fill="#f00">
<text x="279.6" y="44.5">VCC</text>
<text x="221.4" y="129.1">VCC</text>
<text x="336.1" y="129.1">VCC</text>
<text x="221.4" y="197.9">VCC</text>
</g>
<g font-size="4.2">
<text x="279.4" y="99.9">GND</text>
<text x="364.1" y="99.9">GND</text>
<text x="29.7" y="131">+5V</text>
<text x="50.8" y="131">VCAP</text>
<text x="28.9" y="167.3">GND</text>
<text x="51.9" y="167.3">GND</text>
<text x="296.1" y="197.9">+5V</text>
<text x="363.1" y="197.9">+5V</text>
<text x="144.6" y="201.1">+5V</text>
<text x="85.4" y="237.9">GND</text>
<text x="98.3" y="237.9">PGND</text>
<text x="143.6" y="237.9">GND</text>
<text x="295.3" y="238.5">GND</text>
<text x="164.8" y="258.3">MOS管使用SED3022D（C359176）</text>
<text x="179.9" y="263.6">或SED3020DN（C377873）</text>
<text x="181.7" y="268.9">或G33N03D3（C840053）</text>
</g>
<g font-size="4.2" fill="#00f">
<text x="392.5" y="265.8">2.1</text>
<text x="310.9" y="275.3">Z2Z</text>
<text x="304" y="283.1">2022-4-23</text>
</g>
<g font-size="3.9" fill="#6cf">
<text x="287.9" y="53.1">A_HI</text>
<text x="365.7" y="52.7">A_HO</text>
<text x="287.9" y="56.7">A_LI</text>
<text x="365.7" y="59.8">A_LO</text>
<text x="214.9" y="65.5">CLK</text>
<text x="215.4" y="62">DIO</text>
<text x="287.9" y="60.2">B_HI</text>
<text x="287.9" y="63.7">B_LI</text>
<text x="214.9" y="69.1">LED</text>
<text x="287.9" y="67.3">C_HI</text>
<text x="287.9" y="70.8">C_LI</text>
<text x="365.7" y="66.8">B_HO</text>
<text x="29.1" y="74.3">RX</text>
<text x="29.2" y="77.8">TX</text>
<text x="75" y="74.3">RX</text>
<text x="75.1" y="77.8">TX</text>
<text x="120.9" y="74.3">TX</text>
<text x="121" y="77.8">RX</text>
<text x="166.7" y="74.3">TX</text>
<text x="166.8" y="77.8">RX</text>
<text x="365.7" y="73.9">B_LO</text>
<text x="365.7" y="81">C_HO</text>
<text x="365.7" y="88">C_LO</text>
<text x="180.2" y="129">A_HO</text>
<text x="294.8" y="129">C_HO</text>
<text x="180.4" y="162.5">A_LO</text>
<text x="295.1" y="162.5">C_LO</text>
<text x="180.2" y="197.8">B_HO</text>
<text x="376.3" y="217.2">SCL</text>
<text x="376.3" y="226">SDA</text>
<text x="180.4" y="231.3">B_LO</text>
</g>
<g font-size="3.9" fill="#f00">
<text x="365.7" y="49.2">A_Boost</text>
<text x="28.7" y="56.7">VCC</text>
<text x="74.6" y="56.7">VCC</text>
<text x="120.4" y="56.7">VCC</text>
<text x="166.3" y="56.7">VCC</text>
<text x="215.7" y="58.4">+5V</text>
<text x="28.7" y="63.7">VCC</text>
<text x="74.6" y="63.7">VCC</text>
<text x="120.4" y="63.7">VCC</text>
<text x="166.3" y="63.7">VCC</text>
<text x="365.7" y="63.3">B_Boost</text>
<text x="28.7" y="70.8">+5V</text>
<text x="74.6" y="70.8">+5V</text>
<text x="120.4" y="70.8">+5V</text>
<text x="166.3" y="70.8">+5V</text>
<text x="365.7" y="77.4">C_Boost</text>
<text x="28.7" y="81.4">+5V</text>
<text x="74.6" y="81.4">+5V</text>
<text x="120.4" y="81.4">+5V</text>
<text x="166.3" y="81.4">+5V</text>
<text x="28.7" y="88.4">VCC</text>
<text x="74.6" y="88.4">VCC</text>
<text x="120.4" y="88.4">VCC</text>
<text x="166.3" y="88.4">VCC</text>
<text x="28.7" y="95.5">VCC</text>
<text x="74.6" y="95.5">VCC</text>
<text x="120.4" y="95.5">VCC</text>
<text x="166.3" y="95.5">VCC</text>
<text x="254.4" y="129">A_Boost</text>
<text x="369" y="129">C_Boost</text>
<text x="254.4" y="197.8">B_Boost</text>
</g>
<g font-size="3.9" fill="#f90">
<text x="365.7" y="56.3">A_Phase</text>
<text x="365.7" y="70.4">B_Phase</text>
<text x="208.5" y="84.9">A_Phase</text>
<text x="208.6" y="88.4">B_Phase</text>
<text x="365.7" y="84.5">C_Phase</text>
<text x="208.6" y="91.9">C_Phase</text>
<text x="254.4" y="144.9">A_Phase</text>
<text x="369" y="144.9">C_Phase</text>
<text x="254.4" y="213.7">B_Phase</text>
</g>
<g font-size="3.9">
<text x="28.7" y="60.2">GND</text>
<text x="74.6" y="60.2">GND</text>
<text x="120.4" y="60.2">GND</text>
<text x="166.3" y="60.2">GND</text>
<text x="28.7" y="67.3">GND</text>
<text x="74.6" y="67.3">GND</text>
<text x="120.4" y="67.3">GND</text>
<text x="166.3" y="67.3">GND</text>
<text x="213.9" y="72.6">GND</text>
<text x="28.7" y="84.9">GND</text>
<text x="74.6" y="84.9">GND</text>
<text x="120.4" y="84.9">GND</text>
<text x="166.3" y="84.9">GND</text>
<text x="28.7" y="92">GND</text>
<text x="74.6" y="92">GND</text>
<text x="120.4" y="92">GND</text>
<text x="166.3" y="92">GND</text>
<text x="213.9" y="95.5">GND</text>
<text x="257" y="162.5">PGND</text>
<text x="371.6" y="162.5">PGND</text>
<text x="257" y="231.3">PGND</text>
</g>
<text font-size="3.9" fill="#00f" x="100.5" y="201.4">AFB</text>
<g font-size="3.9" fill="#800">
<text x="250.5" y="261.1">TITLE:</text>
<text x="379.1" y="265.8">REV:</text>
<text x="287.4" y="275.3">Company:</text>
<text x="378.7" y="275.9">Sheet: 1/1</text>
<text x="287.4" y="283">Date:</text>
<text x="336.4" y="283.1">Drawn By: MYXZ</text>
</g>
<g font-size="3.2" fill="#800">
<text x="41.6" y="6.9">1</text>
<text x="110.8" y="6.9">2</text>
<text x="179.9" y="6.9">3</text>
<text x="249.1" y="6.9">4</text>
<text x="318.2" y="6.9">5</text>
<text x="4.1" y="42">A</text>
<text x="405.9" y="42">A</text>
<text x="4.1" y="111.2">B</text>
<text x="405.9" y="111.2">B</text>
<text x="4.1" y="180.3">C</text>
<text x="405.9" y="180.3">C</text>
<text x="4.1" y="249.4">D</text>
<text x="405.9" y="249.4">D</text>
<text x="41.6" y="287.7">1</text>
<text x="110.8" y="287.7">2</text>
<text x="179.9" y="287.7">3</text>
<text x="249.1" y="287.7">4</text>
<text x="318.2" y="287.7">5</text>
</g>
<g font-size="3.2" fill="#000080">
<text x="315.4" y="44.2">U1</text>
<text x="326.2" y="44.2">FD6288Q</text>
<text x="56.5" y="49.5">J1</text>
<text x="102.3" y="49.5">J2</text>
<text x="148.2" y="49.5">J3</text>
<text x="194.1" y="49.5">J4</text>
<text x="236.4" y="53">J5</text>
<text x="236.4" y="79.5">J6</text>
<text x="287.5" y="83">C1</text>
<text x="301.6" y="83">C2</text>
<text x="287.5" y="86.2">10u</text>
<text x="301.6" y="86.2">0.1u</text>
<text x="87.9" y="127.1">U2</text>
<text x="112.4" y="127.1">MM32F003NW</text>
<text x="199" y="132.4">D1</text>
<text x="231.6" y="132.4">D3</text>
<text x="243.8" y="132.4">FR107</text>
<text x="313.6" y="132.4">D4</text>
<text x="346.2" y="132.4">D6</text>
<text x="358.4" y="132.4">FR107</text>
<text x="196.3" y="139.5">R1</text>
<text x="212.2" y="139.5">22R</text>
<text x="235" y="141.2">Q1</text>
<text x="244.8" y="139.5">C3</text>
<text x="311" y="139.5">R5</text>
<text x="326.8" y="139.5">22R</text>
<text x="349.7" y="141.2">Q2</text>
<text x="359.5" y="139.5">C8</text>
<text x="34.9" y="144.7">C4</text>
<text x="42" y="144.7">C5</text>
<text x="56.1" y="144.7">C6</text>
<text x="210.4" y="148.3">R3</text>
<text x="219.3" y="148.3">10K</text>
<text x="245.1" y="146.5">1u</text>
<text x="325.1" y="148.3">R8</text>
<text x="334" y="148.3">10K</text>
<text x="359.8" y="146.5">1u</text>
<text x="34.3" y="151.8">10u</text>
<text x="42.7" y="151.8">0.1u</text>
<text x="56.8" y="151.8">0.1u</text>
<text x="199" y="150.1">D2</text>
<text x="313.6" y="150.1">D5</text>
<text x="196.3" y="157.1">R2</text>
<text x="212.2" y="157.1">22R</text>
<text x="311" y="157.1">R6</text>
<text x="326.8" y="157.1">22R</text>
<text x="210.4" y="165.9">R4</text>
<text x="219.3" y="165.9">10K</text>
<text x="325.1" y="165.9">R9</text>
<text x="334" y="165.9">10K</text>
<text x="29.4" y="201.2">LED1</text>
<text x="199" y="201.2">D7</text>
<text x="231.6" y="201.2">D8</text>
<text x="243.8" y="201.2">FR107</text>
<text x="44.6" y="204.7">R7</text>
<text x="51.9" y="204.7">1K</text>
<text x="107.3" y="206.5">U3</text>
<text x="114.2" y="206.5">INA180A4</text>
<text x="196.3" y="208.2">R11</text>
<text x="212.2" y="208.3">22R</text>
<text x="244.8" y="208.3">C10</text>
<text x="323.3" y="206.5">U12</text>
<text x="338.1" y="206.5">AS5600</text>
<text x="358.6" y="208.3">R40</text>
<text x="372.7" y="208.2">R26</text>
<text x="93.5" y="213.5">C11</text>
<text x="235" y="210">Q3</text>
<text x="245.1" y="215.3">1u</text>
<text x="358.2" y="211.8">4.7K</text>
<text x="372.3" y="211.8">4.7K</text>
<text x="31.7" y="216.6">SW2</text>
<text x="93.5" y="216.7">NC</text>
<text x="151.7" y="218.8">C9</text>
<text x="199" y="218.8">D9</text>
<text x="210.4" y="217.1">R12</text>
<text x="219.3" y="217.1">10K</text>
<text x="291.8" y="218.9">C20</text>
<text x="305.7" y="218.9">C21</text>
<text x="109.9" y="225.9">R10</text>
<text x="120.3" y="225.9">0.05</text>
<text x="151.7" y="222">0.1u</text>
<text x="196.3" y="225.9">R13</text>
<text x="212.2" y="225.9">22R</text>
<text x="291.1" y="225.9">0.1uf</text>
<text x="303.2" y="225.9">0.1uf</text>
<text x="210.4" y="234.7">R14</text>
<text x="219.3" y="234.7">10K</text>
</g>
<g font-size="3.2" fill="#00f">
<text x="315.3" y="52.6">HIN1</text>
<text x="334.5" y="53.3">H01</text>
<text x="334.5" y="49.4">VB1</text>
<text x="52.5" y="55.1">1</text>
<text x="52.5" y="58.6">2</text>
<text x="56" y="56.8">1</text>
<text x="98.4" y="55.1">1</text>
<text x="98.4" y="58.6">2</text>
<text x="101.8" y="56.8">1</text>
<text x="144.2" y="55.1">1</text>
<text x="144.2" y="58.6">2</text>
<text x="147.7" y="56.8">1</text>
<text x="190.1" y="55.1">1</text>
<text x="190.1" y="58.6">2</text>
<text x="193.6" y="56.8">1</text>
<text x="315.3" y="56.5">LIN1</text>
<text x="334.5" y="56.8">VS1</text>
<text x="52.5" y="62.1">3</text>
<text x="52.5" y="65.7">4</text>
<text x="56" y="60.4">2</text>
<text x="56" y="63.9">3</text>
<text x="98.4" y="62.1">3</text>
<text x="98.4" y="65.7">4</text>
<text x="101.8" y="60.4">2</text>
<text x="101.8" y="63.9">3</text>
<text x="144.2" y="62.1">3</text>
<text x="144.2" y="65.7">4</text>
<text x="147.7" y="60.4">2</text>
<text x="147.7" y="63.9">3</text>
<text x="190.1" y="62.1">3</text>
<text x="190.1" y="65.7">4</text>
<text x="193.6" y="60.4">2</text>
<text x="193.6" y="63.9">3</text>
<text x="315.3" y="63.9">LIN2</text>
<text x="315.3" y="60">HIN2</text>
<text x="334.5" y="63.5">VB2</text>
<text x="335" y="60">L01</text>
<text x="52.5" y="69.2">5</text>
<text x="56" y="70.9">5</text>
<text x="56" y="67.4">4</text>
<text x="98.4" y="69.2">5</text>
<text x="101.8" y="70.9">5</text>
<text x="101.8" y="67.4">4</text>
<text x="144.2" y="69.2">5</text>
<text x="147.7" y="70.9">5</text>
<text x="147.7" y="67.4">4</text>
<text x="190.1" y="69.2">5</text>
<text x="193.6" y="70.9">5</text>
<text x="193.6" y="67.4">4</text>
<text x="315.3" y="70.6">LIN3</text>
<text x="315.3" y="67.1">HIN3</text>
<text x="334.5" y="67.1">H02</text>
<text x="334.5" y="70.6">VS2</text>
<text x="52.5" y="72.7">6</text>
<text x="52.5" y="76.2">7</text>
<text x="56" y="74.5">6</text>
<text x="56" y="78">7</text>
<text x="98.4" y="72.7">6</text>
<text x="98.4" y="76.2">7</text>
<text x="101.8" y="74.5">6</text>
<text x="101.8" y="78">7</text>
<text x="144.2" y="72.7">6</text>
<text x="144.2" y="76.2">7</text>
<text x="147.7" y="74.5">6</text>
<text x="147.7" y="78">7</text>
<text x="190.1" y="72.7">6</text>
<text x="190.1" y="76.2">7</text>
<text x="193.6" y="74.5">6</text>
<text x="193.6" y="78">7</text>
<text x="315.4" y="77.6">NC</text>
<text x="334.5" y="77.6">VB3</text>
<text x="335" y="74.1">L02</text>
<text x="52.5" y="83.3">9</text>
<text x="52.5" y="79.8">8</text>
<text x="56" y="81.5">8</text>
<text x="98.4" y="83.3">9</text>
<text x="98.4" y="79.8">8</text>
<text x="101.8" y="81.5">8</text>
<text x="144.2" y="83.3">9</text>
<text x="144.2" y="79.8">8</text>
<text x="147.7" y="81.5">8</text>
<text x="190.1" y="83.3">9</text>
<text x="190.1" y="79.8">8</text>
<text x="193.6" y="81.5">8</text>
<text x="315.3" y="81.2">NC</text>
<text x="334.5" y="81.2">H03</text>
<text x="50.5" y="86.8">10</text>
<text x="56" y="85.1">9</text>
<text x="56" y="88.6">10</text>
<text x="96.3" y="86.8">10</text>
<text x="101.8" y="85.1">9</text>
<text x="101.8" y="88.6">10</text>
<text x="142.2" y="86.8">10</text>
<text x="147.7" y="85.1">9</text>
<text x="147.7" y="88.6">10</text>
<text x="188.1" y="86.8">10</text>
<text x="193.6" y="85.1">9</text>
<text x="193.6" y="88.6">10</text>
<text x="315.3" y="88.2">NC</text>
<text x="315.4" y="84.7">NC</text>
<text x="334.8" y="84.7">VS3</text>
<text x="335.3" y="88.2">L03</text>
<text x="50.5" y="93.9">12</text>
<text x="50.5" y="90.3">11</text>
<text x="56" y="95.6">12</text>
<text x="56" y="92.1">11</text>
<text x="96.3" y="93.9">12</text>
<text x="96.3" y="90.3">11</text>
<text x="101.8" y="95.6">12</text>
<text x="101.8" y="92.1">11</text>
<text x="142.2" y="93.9">12</text>
<text x="142.2" y="90.3">11</text>
<text x="147.7" y="95.6">12</text>
<text x="147.7" y="92.1">11</text>
<text x="188.1" y="93.9">12</text>
<text x="188.1" y="90.3">11</text>
<text x="193.6" y="95.6">12</text>
<text x="193.6" y="92.1">11</text>
<text x="315.3" y="92.1">COM</text>
<text x="337" y="91.8">EP</text>
<text x="74.8" y="137.4">SDA</text>
<text x="74.8" y="133.9">KEY</text>
<text x="84.2" y="134.4">1</text>
<text x="84.2" y="138">2</text>
<text x="87.7" y="136.2">nNRST</text>
<text x="130.2" y="135.5">PA6</text>
<text x="137.8" y="138">19</text>
<text x="137.8" y="134.4">20</text>
<text x="146.6" y="133.9">RX</text>
<text x="146.8" y="137.4">TX</text>
<text x="74.8" y="141">SCL</text>
<text x="84.2" y="141.5">3</text>
<text x="87.7" y="139.7">PD0-OSC_IN</text>
<text x="87.7" y="143.3">PD1-OSC_OUT</text>
<text x="130.2" y="142.6">PB6</text>
<text x="130.2" y="139">PB7</text>
<text x="137.8" y="141.5">18</text>
<text x="144.8" y="141">LED</text>
<text x="74.8" y="148">VCAP 5</text>
<text x="130.2" y="149.6">PB3</text>
<text x="130.2" y="146.1">PB4</text>
<text x="137.8" y="148.6">16 A_HI</text>
<text x="137.8" y="145">17 B_HI</text>
<text x="84.6" y="155.6">7</text>
<text x="87.7" y="150.3">VCAP</text>
<text x="128.2" y="153.8">PA14</text>
<text x="137.8" y="155.6">14</text>
<text x="137.8" y="152.1">15</text>
<text x="144.7" y="151.6">CLK</text>
<text x="145.4" y="155.1">DIO</text>
<text x="84.6" y="159.1">8</text>
<text x="87.5" y="157">PA0</text>
<text x="87.5" y="160.5">PA4</text>
<text x="128.2" y="160.9">PB14</text>
<text x="128.2" y="157.4">PA13</text>
<text x="137.8" y="159.1">13</text>
<text x="144.3" y="158.6">B_LI</text>
<text x="74.8" y="165.7">C_HI 10</text>
<text x="74.8" y="162.1">C_LI</text>
<text x="84.6" y="162.7">9</text>
<text x="87.5" y="164.1">PA5</text>
<text x="87.5" y="167.6">PB0</text>
<text x="128.2" y="164.4">PB13</text>
<text x="130.2" y="168">PB1</text>
<text x="137.8" y="166.2">11</text>
<text x="137.8" y="162.7">12</text>
<text x="144.1" y="162.1">A_LI</text>
<text x="27.2" y="206.2">LED</text>
<text x="57.1" y="206.2">GND</text>
<text x="105.4" y="210.3">1</text>
<text x="108.9" y="212.1">OUT</text>
<text x="123.1" y="212.1">VS</text>
<text x="128.9" y="210.3">5</text>
<text x="320.6" y="210.3">1</text>
<text x="320.6" y="213.8">2</text>
<text x="324.1" y="212.1">VDD5V</text>
<text x="324.1" y="215.6">VDD3V3</text>
<text x="343.6" y="215.6">SCL</text>
<text x="343.7" y="212.1">DIR</text>
<text x="351.2" y="213.8">7</text>
<text x="351.2" y="210.3">8</text>
<text x="29.7" y="220.9">4</text>
<text x="38.8" y="220.9">3</text>
<text x="43.6" y="220.3">GND</text>
<text x="105.4" y="217.3">3</text>
<text x="108.9" y="219.1">IN+</text>
<text x="122.3" y="219.1">IN-</text>
<text x="128.9" y="217.3">4</text>
<text x="320.6" y="217.3">3</text>
<text x="320.6" y="220.9">4</text>
<text x="324.1" y="219.1">OUT</text>
<text x="342.9" y="219.1">SDA</text>
<text x="351.2" y="220.9">5</text>
<text x="351.2" y="217.3">6</text>
<text x="324.1" y="222.6">GND</text>
<text x="342.8" y="222.6">PGO</text>
<text x="29.7" y="235">2</text>
<text x="38.8" y="235">1</text>
<text x="43.9" y="234.5">KEY</text>
</g>
<g font-size="3.2">
<text x="235.9" y="58.6">1</text>
<text x="235.9" y="62.1">2</text>
<text x="235.9" y="65.7">3</text>
<text x="235.9" y="69.2">4</text>
<text x="235.9" y="72.7">5</text>
<text x="235.9" y="84.3">1</text>
<text x="235.9" y="88.6">2</text>
<text x="235.9" y="92.1">3</text>
<text x="235.9" y="95.6">4</text>
<text x="132.4" y="132">EP</text>
<text x="137.8" y="130.9">21</text>
<text x="144.1" y="130.4">GND</text>
<text x="74.8" y="144.5">GND</text>
<text x="84.2" y="145">4</text>
<text x="87.7" y="146.8">VSSA-VSS</text>
<text x="144.9" y="165.7">AFB</text>
<text x="105.4" y="213.8">2</text>
<text x="108.9" y="215.6">GND</text>
</g>
<g font-size="3.2" fill="#f00">
<text x="315.3" y="74.5">VCC</text>
<text x="74.8" y="151.6">+5V</text>
<text x="84.6" y="152.1">6</text>
<text x="87.5" y="153.5">VDD-VDDA</text>
</g>
<text font-size="1.8" fill="#00f" x="328.1" y="226.5">PGO has internal pull-up</text>
</svg>
